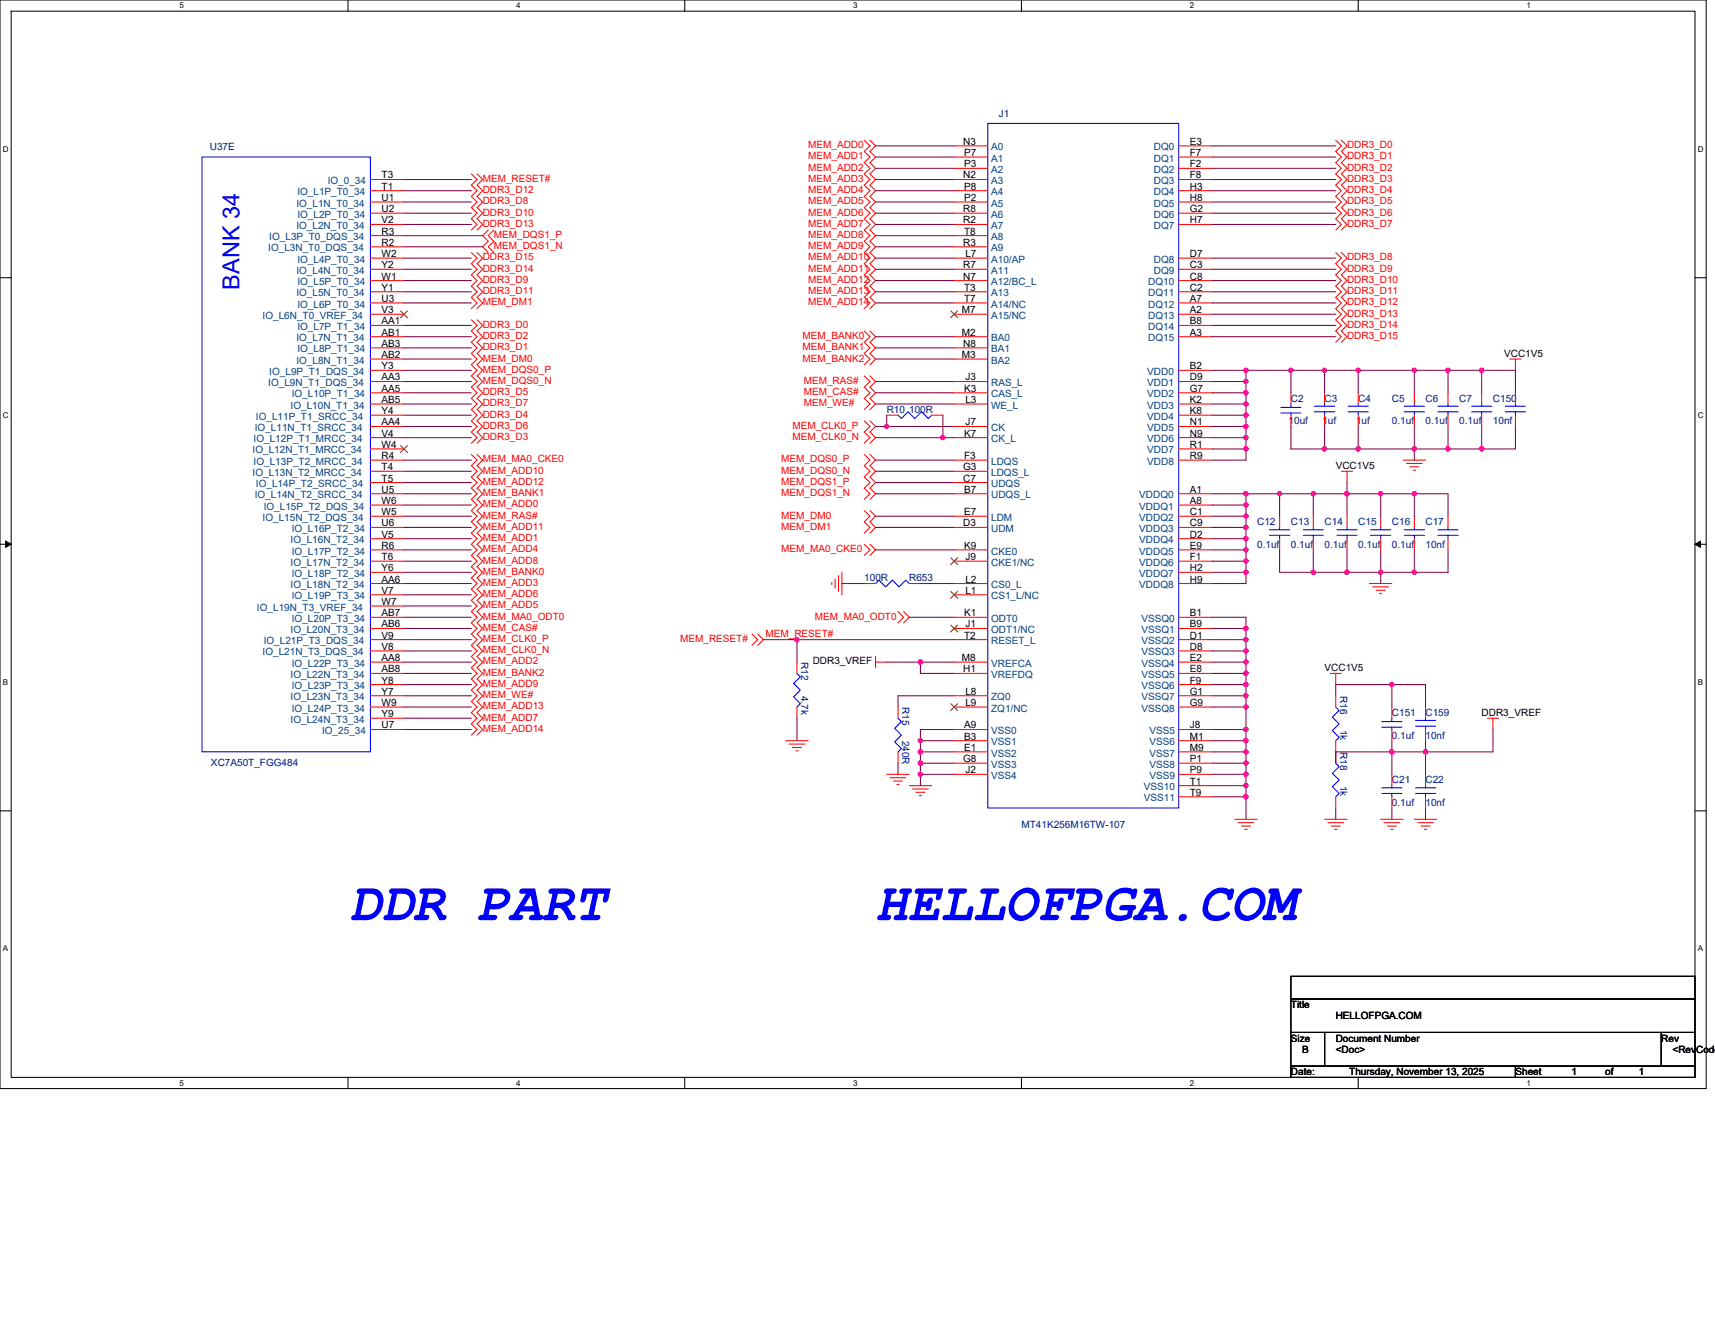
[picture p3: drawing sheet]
<svg xmlns="http://www.w3.org/2000/svg" width="279mm" height="216mm" viewBox="0 0 279 216" stroke-linecap="round" stroke-linejoin="round" font-family="sans-serif">
<path d="M0 0h278v177.4h-278zM1.8 1.8h274.3v173.8h-274.3z" fill="none" stroke="#000" stroke-width=".17"/>
<g fill="#fff">
<path d="M29.3 .2h.7v1.5h-.7z"/>
<path d="M29.3 175.7h.7v1.5h-.7z"/>
</g>
<path d="M56.7 0v1.8M56.7 175.6v1.8" fill="none" stroke="#000" stroke-width=".17"/>
<g fill="#fff">
<path d="M84.1 .2h.7v1.5h-.7z"/>
<path d="M84.1 175.7h.7v1.5h-.7z"/>
</g>
<path d="M111.5 0v1.8M111.5 175.6v1.8" fill="none" stroke="#000" stroke-width=".17"/>
<g fill="#fff">
<path d="M139 .2h.7v1.5h-.7z"/>
<path d="M139 175.7h.7v1.5h-.7z"/>
</g>
<path d="M166.4 0v1.8M166.4 175.6v1.8" fill="none" stroke="#000" stroke-width=".17"/>
<g fill="#fff">
<path d="M193.8 .2h.8v1.5h-.8z"/>
<path d="M193.8 175.7h.8v1.5h-.8z"/>
</g>
<path d="M221.3 0v1.8M221.3 175.6v1.8" fill="none" stroke="#000" stroke-width=".17"/>
<g fill="#fff">
<path d="M248.7 .2h.7v1.5h-.7z"/>
<path d="M248.7 175.7h.7v1.5h-.7z"/>
<path d="M.5 23.5h.9v1.5h-.9z"/>
<path d="M276.6 23.5h1v1.5h-1z"/>
<path d="M.5 67h.9v1.4h-.9z"/>
<path d="M276.6 67h1v1.4h-1z"/>
</g>
<path d="M0 45.3h1.8M276.1 45.3h1.9" fill="none" stroke="#000" stroke-width=".17"/>
<g fill="#fff">
<path d="M.5 110.4h.8v1.5h-.8z"/>
<path d="M276.6 110.4h.9v1.5h-.9z"/>
</g>
<path d="M0 88.7h1.8M276.1 88.7h1.9" fill="none" stroke="#000" stroke-width=".17"/>
<path d="M.9 88.2l.9 .5-.9 .5zM276.1 88.7l1-.5v1z" fill="#000" stroke="#000" stroke-width=".16"/>
<g fill="#fff">
<path d="M.5 153.8h.8v1.5h-.8z"/>
<path d="M276.6 153.8h.9v1.5h-.9z"/>
</g>
<path d="M0 132.1h1.8M276.1 132.1h1.9M210.3 159.1h65.8v3.7h-65.8zM210.3 162.8h65.8v5.4h-65.8zM210.3 168.2h5.5v5.5h-5.5zM210.3 173.7h36.6v1.9h-36.6zM215.8 168.2h54.9v5.5h-54.9zM246.9 173.7h29.2v1.9h-29.2zM270.7 168.2h5.4v5.5h-5.4z" fill="none" stroke="#000" stroke-width=".17"/>
<g fill="none" stroke="#f00" stroke-width=".17">
<path d="M60.3 29.3h5.5M60.3 31.1h5.5M60.3 32.9h5.5M60.3 34.7h5.5M60.3 36.6h5.5M60.3 38.4h5.5M76.8 28.3l.9 1-.9 .9 .9 .9-.9 .9 .9 .9-.9 .9 .9 .9-.9 .9 .9 1-.9 .9M77.7 28.3l.9 1-.9 .9 .9 .9-.9 .9 .9 .9-.9 .9 .9 .9-.9 .9 .9 1-.9 .9M79.5 37.5l-.9 .9 .9 .9-.9 .9 .9 .9M80.5 37.5l-1 .9 1 .9-1 .9 1 .9M140.8 22.9l.9 .9-.9 .9 .9 .9-.9 .9 .9 .9-.9 .9 .9 1-.9 .9 .9 .9-.9 .9 .9 .9-.9 .9 .9 .9-.9 .9 .9 1-.9 .9 .9 .9-.9 .9 .9 .9-.9 .9 .9 1-.9 .9 .9 .9-.9 .9 .9 .9-.9 .9 .9 .9-.9 1 .9 .9-.9 .9M141.7 22.9l.9 .9-.9 .9 .9 .9-.9 .9 .9 .9-.9 .9 .9 1-.9 .9 .9 .9-.9 .9 .9 .9-.9 .9 .9 .9-.9 .9 .9 1-.9 .9 .9 .9-.9 .9 .9 .9-.9 .9 .9 1-.9 .9 .9 .9-.9 .9 .9 .9-.9 .9 .9 .9-.9 1 .9 .9-.9 .9"/>
<path d="M155.4 23.8h5.5M155.4 25.6h5.5M155.4 27.4h5.5M155.4 29.3h5.5M155.4 31.1h5.5M155.4 32.9h5.5M155.4 34.7h5.5M155.4 36.6h5.5M155.4 38.4h5.5M192 23.8h5.5M192 25.6h5.5M192 27.4h5.5"/>
<path d="M192 29.3h5.5M192 31.1h5.5M192 32.9h5.5M192 34.7h5.5M192 36.6h5.5M217.6 22.9l.9 .9-.9 .9 .9 .9-.9 .9 .9 .9-.9 .9 .9 1-.9 .9 .9 .9-.9 .9 .9 .9-.9 .9 .9 .9-.9 .9 .9 1-.9 .9M218.5 22.9l1 .9-1 .9 1 .9-1 .9 1 .9-1 .9 1 1-1 .9 1 .9-1 .9 1 .9-1 .9 1 .9-1 .9 1 1-1 .9M60.3 40.2h5.5M60.3 42.1h5.5M60.3 43.9h5.5M60.3 45.7h5.5M60.3 47.5h5.5"/>
<path d="M60.3 49.4h5.5M60.3 51.2h5.5M60.3 53h5.5M60.3 54.9h5.5M60.3 56.7h5.5M60.3 58.5h5.5M76.8 41.1l.9 1-.9 .9 .9 .9-.9 .9 .9 .9-.9 .9 .9 .9-.9 1 .9 .9-.9 .9M76.8 52.1l.9 .9-.9 .9 .9 1-.9 .9 .9 .9-.9 .9 .9 .9-.9 .9 .9 .9-.9 1 .9 .9-.9 .9 .9 .9-.9 .9 .9 .9-.9 .9 .9 .9-.9 1 .9 .9-.9 .9 .9 .9-.9 .9M77.7 41.1l.9 1-.9 .9 .9 .9-.9 .9 .9 .9-.9 .9 .9 .9-.9 1 .9 .9-.9 .9M77.7 52.1l.9 .9-.9 .9 .9 1-.9 .9 .9 .9-.9 .9 .9 .9-.9 .9 .9 .9-.9 1 .9 .9-.9 .9 .9 .9-.9 .9 .9 .9-.9 .9 .9 .9-.9 1 .9 .9-.9 .9 .9 .9-.9 .9M140.8 53.9l.9 1-.9 .9 .9 .9-.9 .9 .9 .9-.9 .9M141.7 53.9l.9 1-.9 .9 .9 .9-.9 .9 .9 .9-.9 .9"/>
<path d="M155.4 40.2h5.5M155.4 42.1h5.5M155.4 43.9h5.5M155.4 45.7h5.5M155.4 47.5h5.5M155.4 49.4h5.5M155.4 51.2h5.5M155.4 54.9h5.5M155.4 56.7h5.5M155.4 58.5h5.5M192 42.1h5.5M192 43.9h5.5"/>
<path d="M192 45.7h5.5M192 47.5h5.5M192 49.4h5.5M192 51.2h5.5M192 53h5.5M192 54.9h5.5M217.6 41.1l.9 1-.9 .9 .9 .9-.9 .9 .9 .9-.9 .9 .9 .9-.9 1 .9 .9-.9 .9 .9 .9-.9 .9 .9 .9-.9 .9 .9 1-.9 .9M218.5 41.1l1 1-1 .9 1 .9-1 .9 1 .9-1 .9 1 .9-1 1 1 .9-1 .9 1 .9-1 .9 1 .9-1 .9 1 1-1 .9M246 58.5h1.8M246.9 58.5v1.8M60.3 60.3h5.5M60.3 62.2h5.5"/>
<path d="M60.3 64h5.5M60.3 65.8h5.5M60.3 67.6h5.5M60.3 69.5h5.5M60.3 71.3h5.5M60.3 73.2h5.5M60.3 75h5.5M60.3 76.8h5.5M60.3 78.6h5.5M76.8 74.1l.9 .9-.9 .9 .9 .9-.9 .9 .9 .9-.9 .9 .9 1-.9 .9 .9 .9-.9 .9 .9 .9-.9 .9 .9 .9-.9 1 .9 .9-.9 .9 .9 .9-.9 .9 .9 .9-.9 1 .9 .9-.9 .9 .9 .9-.9 .9 .9 .9-.9 .9 .9 .9-.9 1 .9 .9-.9 .9 .9 .9-.9 .9 .9 .9-.9 1 .9 .9-.9 .9 .9 .9-.9 .9 .9 .9-.9 .9 .9 .9-.9 1 .9 .9-.9 .9 .9 .9-.9 .9 .9 .9-.9 .9 .9 1-.9 .9M77.7 74.1l.9 .9-.9 .9 .9 .9-.9 .9 .9 .9-.9 .9 .9 1-.9 .9 .9 .9-.9 .9 .9 .9-.9 .9 .9 .9-.9 1 .9 .9-.9 .9 .9 .9-.9 .9 .9 .9-.9 1 .9 .9-.9 .9 .9 .9-.9 .9 .9 .9-.9 .9 .9 .9-.9 1 .9 .9-.9 .9 .9 .9-.9 .9 .9 .9-.9 1 .9 .9-.9 .9 .9 .9-.9 .9 .9 .9-.9 .9 .9 .9-.9 1 .9 .9-.9 .9 .9 .9-.9 .9 .9 .9-.9 .9 .9 1-.9 .9M140.8 61.3l.9 .9-.9 .9 .9 .9-.9 .9 .9 .9-.9 .9"/>
<path d="M140.8 68.6l.9 .9-.9 .9 .9 .9-.9 .9M140.8 74.1l.9 .9-.9 .9 .9 .9-.9 .9 .9 .9-.9 .9 .9 1-.9 .9M141.7 61.3l.9 .9-.9 .9 .9 .9-.9 .9 .9 .9-.9 .9M141.7 68.6l.9 .9-.9 .9 .9 .9-.9 .9M141.7 74.1l.9 .9-.9 .9 .9 .9-.9 .9 .9 .9-.9 .9 .9 1-.9 .9M144.5 67.6h1.8M151.8 67.6h1.8M155.4 62.2h5.5M155.4 64h5.5M155.4 65.8h5.5M155.4 69.5h5.5M155.4 71.3h5.5"/>
<path d="M155.4 75h5.5M155.4 76.8h5.5M155.4 78.6h5.5M192 60.3h5.5M192 62.2h5.5M192 64h5.5M192 65.8h5.5M192 67.6h5.5M192 69.5h5.5M192 71.3h5.5M192 73.2h5.5M192 75h5.5"/>
<path d="M210.3 67.6v1.9M210.3 64v1.8M215.8 64v1.8M215.8 67.6v1.9M218.5 76.8h1.9M219.5 76.8v1.8M221.3 64v1.8M221.3 67.6v1.9M228.6 75h3.6M229.2 75.5h2.5M229.7 76.1h1.5M230.2 76.6h.4"/>
<path d="M230.4 64v1.8M230.4 67.6v1.9M235.9 64v1.8M235.9 67.6v1.9M241.4 64v1.8M241.4 67.6v1.9M246.9 64v1.8M246.9 67.6v1.9M60.3 80.5h5.5M60.3 82.3h5.5M60.3 84.1h5.5M60.3 85.9h5.5"/>
<path d="M60.3 87.8h5.5M60.3 89.6h5.5M60.3 91.4h5.5M60.3 93.3h5.5M60.3 95.1h5.5M60.3 96.9h5.5M60.3 98.7h5.5M135.5 94.9v.4M136.1 94.4v1.4M136.6 93.8v2.6M137.2 93.3v3.6M140.8 95.1h1.8"/>
<path d="M140.8 83.2l.9 .9-.9 .9 .9 .9-.9 1M140.8 88.7l.9 .9-.9 .9M141.7 83.2l.9 .9-.9 .9 .9 .9-.9 1M141.7 88.7l.9 .9-.9 .9M146.3 99.7l.9 .9-.9 .9M147.2 99.7l.9 .9-.9 .9M148.1 95.1h1.8M155.4 80.5h5.5M155.4 84.1h5.5M155.4 85.9h5.5M155.4 89.6h5.5M155.4 91.4h5.5"/>
<path d="M155.4 95.1h5.5M155.4 96.9h5.5M192 80.5h5.5M192 82.3h5.5M192 84.1h5.5M192 85.9h5.5M192 87.8h5.5M192 89.6h5.5M192 91.4h5.5M192 93.3h5.5M192 95.1h5.5M208.5 84.1v1.8"/>
<path d="M208.5 87.8v1.8M214 84.1v1.8M214 87.8v1.8M219.5 84.1v1.8M219.5 87.8v1.8M223.1 95.1h3.7M223.6 95.6h2.6M224.2 96.2h1.5M224.7 96.7h.4M224.9 84.1v1.8M224.9 87.8v1.8M230.4 84.1v1.8"/>
<path d="M230.4 87.8v1.8M235.9 84.1v1.8M235.9 87.8v1.8M60.3 100.6h5.5M60.3 102.4h5.5M60.3 104.2h5.5M60.3 106.1h5.5M60.3 107.9h5.5M60.3 109.7h5.5M60.3 111.5h5.5M60.3 113.4h5.5M60.3 115.2h5.5"/>
<path d="M60.3 117h5.5M60.3 118.9h5.5M122.5 103.3l.9 .9-.9 1M123.4 103.3l1 .9-1 1M129.8 107.9v1.8M129.8 115.2v1.8M142.6 107.9h1.9M142.6 107v1.8M146.3 115.2v1.8M155.4 100.6h5.5M155.4 102.4h5.5M155.4 104.2h5.5"/>
<path d="M155.4 107.9h5.5M155.4 109.7h5.5M155.4 113.4h5.5M155.4 115.2h5.5M155.4 118.9h5.5M192 100.6h5.5M192 102.4h5.5M192 104.2h5.5M192 106.1h5.5M192 107.9h5.5M192 109.7h5.5M192 111.5h5.5"/>
<path d="M192 113.4h5.5M192 115.2h5.5M192 118.9h5.5M216.7 109.7h1.8M217.6 109.7v1.8M217.6 113.4v1.8M226.8 118.9v1.8M226.8 115.2v1.8M232.2 115.2v1.8M232.2 118.9v1.8M242.3 117h1.8M243.2 117v1.9"/>
<path d="M128 120.7h3.7M128.6 121.2h2.5M129.1 121.8h1.5M129.6 122.3h.4M144.5 126.2h3.6M145 126.7h2.6M145.6 127.3h1.4M146.1 127.8h.4M146.3 122.5v1.9M148.1 128h3.7M148.7 128.6h2.5M149.2 129.1h1.5"/>
<path d="M149.8 129.6h.3M155.4 120.7h5.5M155.4 122.5h5.5M155.4 124.4h5.5M155.4 126.2h5.5M192 120.7h5.5M192 122.5h5.5M192 124.4h5.5M192 126.2h5.5M192 128h5.5M192 129.8h5.5M201.2 133.5h3.6"/>
<path d="M201.7 134h2.6M202.2 134.6h1.5M202.8 135.1h.4M215.8 133.5h3.7M216.3 134h2.6M216.9 134.6h1.5M217.4 135.1h.4M217.6 120.7v3.7M217.6 129.8v1.9M224.9 133.5h3.7M225.5 134h2.5M226 134.6h1.5"/>
<path d="M226.6 135.1h.3M226.8 126.2v1.8M226.8 129.8v1.9M230.4 133.5h3.7M231 134h2.5M231.5 134.6h1.5M232.1 135.1h.3M232.2 126.2v1.8M232.2 129.8v1.9"/>
</g>
<g fill="none" stroke="#00f" stroke-width=".17">
<path d="M32.9 25.6h27.4v96.9h-27.4zM160.9 20.1h31.1v111.6h-31.1zM146.3 67.6l.6 .6 1-1.1 1.1 1.1 1.1-1.1 1.1 1.1 .6-.6M208.7 66.4h3.2M208.7 67.3h3.2M210.3 67.3v.3M210.3 65.8v.6M214.1 67.1h3.3M214.1 66.2h3.3M215.8 65.8v.4M215.8 67.1v.5M219.6 67.1h3.3"/>
<path d="M219.6 66.2h3.3M221.3 65.8v.4M221.3 67.1v.5M228.8 67.1h3.3M228.8 66.2h3.3M230.4 65.8v.4M230.4 67.1v.5M234.3 67.1h3.3M234.3 66.2h3.3M235.9 65.8v.4M235.9 67.1v.5M239.8 67.1h3.2"/>
<path d="M239.8 66.2h3.2M241.4 65.8v.4M241.4 67.1v.5M245.2 67.1h3.3M245.2 66.2h3.3M246.9 65.8v.4M246.9 67.1v.5M142.6 95.1l.6-.6 1.1 1.1 1.1-1.1 1.1 1.1 1.1-1.1 .5 .6M206.8 87.2h3.3M206.8 86.3h3.3M208.5 85.9v.4M208.5 87.2v.6"/>
<path d="M212.3 87.2h3.3M212.3 86.3h3.3M214 85.9v.4M214 87.2v.6M217.8 87.2h3.3M217.8 86.3h3.3M219.5 85.9v.4M219.5 87.2v.6M223.3 87.2h3.3M223.3 86.3h3.3M224.9 85.9v.4M224.9 87.2v.6"/>
<path d="M228.8 87.2h3.3M228.8 86.3h3.3M230.4 85.9v.4M230.4 87.2v.6M234.3 87.2h3.3M234.3 86.3h3.3M235.9 85.9v.4M235.9 87.2v.6M129.8 109.7l.6 .6-1.1 1.1 1.1 1.1-1.1 1.1 1.1 1.1-.6 .5M146.3 117l.6 .6-1.1 1.1 1.1 1.1-1.1 1.1 1.1 1.1-.6 .5M217.6 115.2l.6 .6-1.1 1.1 1.1 1-1.1 1.1 1.1 1.1-.6 .6M225.1 117.6h3.3"/>
<path d="M225.1 118.5h3.3M226.8 118.5v.4M226.8 117v.6M230.6 118.3h3.3M230.6 117.4h3.3M232.2 117v.4M232.2 118.3v.6M217.6 124.4l.6 .5-1.1 1.1 1.1 1.1-1.1 1.1 1.1 1.1-.6 .5M225.1 129.3h3.3M225.1 128.4h3.3M226.8 128v.4M226.8 129.3v.5"/>
<path d="M230.6 129.3h3.3M230.6 128.4h3.3M232.2 128v.4M232.2 129.3v.5"/>
</g>
<g fill="none" stroke="#804000" stroke-width=".16">
<path d="M65.3 50.7l1.1 1.1M66.4 50.7l-1.1 1.1M154.9 50.7l1.1 1.1M156 50.7l-1.1 1.1M65.3 72.6l1.1 1.1M66.4 72.6l-1.1 1.1M154.9 90.9l1.1 1.1M154.9 96.4l1.1 1.1M156 90.9l-1.1 1.1M156 96.4l-1.1 1.1M154.9 101.9l1.1 1.1M154.9 114.7l1.1 1.1"/>
<path d="M156 101.9l-1.1 1.1M156 114.7l-1.1 1.1"/>
</g>
<g fill="none" stroke="#800040" stroke-width=".17">
<path d="M65.8 29.3h11M65.8 31.1h11M65.8 32.9h11M65.8 34.7h11M65.8 36.6h11M65.8 38.4h12.8M142.6 25.6h12.8M142.6 27.4h12.8M142.6 29.3h12.8M142.6 31.1h12.8M142.6 32.9h12.8M142.6 34.7h12.8"/>
<path d="M142.6 36.6h12.8M142.6 38.4h12.8M142.6 23.8h12.8M197.5 23.8h20.1M197.5 25.6h20.1M197.5 27.4h20.1M197.5 29.3h20.1M197.5 31.1h20.1M197.5 32.9h20.1M197.5 34.7h20.1M197.5 36.6h20.1M65.8 42.1h11"/>
<path d="M65.8 43.9h11M65.8 45.7h11M65.8 47.5h11M65.8 49.4h11M65.8 53h11M65.8 54.9h11M65.8 56.7h11M65.8 58.5h11M65.8 40.2h12.8M142.6 40.2h12.8M142.6 42.1h12.8M142.6 43.9h12.8"/>
<path d="M142.6 45.7h12.8M142.6 47.5h12.8M142.6 49.4h12.8M142.6 54.9h12.8M142.6 56.7h12.8M142.6 58.5h12.8M197.5 42.1h20.1M197.5 43.9h20.1M197.5 45.7h20.1M197.5 47.5h20.1M197.5 49.4h20.1M197.5 51.2h20.1"/>
<path d="M197.5 53h20.1M197.5 54.9h20.1M65.8 60.3h11M65.8 62.2h11M65.8 64h11M65.8 65.8h11M65.8 67.6h11M65.8 69.5h11M65.8 71.3h11M65.8 75h11M65.8 76.8h11M65.8 78.6h11"/>
<path d="M142.6 71.3h11M142.6 62.2h12.8M142.6 69.5h1.9M142.6 64h12.8M142.6 65.8h12.8M142.6 75h12.8M142.6 76.8h12.8M142.6 78.6h12.8M144.5 67.6v1.9M144.5 69.5h10.9M153.6 71.3h1.8M153.6 67.6v3.7"/>
<path d="M197.5 71.3h5.5M197.5 60.3h5.5M197.5 62.2h5.5M197.5 64h5.5M197.5 65.8h5.5M197.5 67.6h5.5M197.5 69.5h5.5M197.5 73.2h5.5M203 60.3v1.9M203 60.3h7.3M203 62.2v1.8M203 64v1.8"/>
<path d="M203 65.8v1.8M203 67.6v1.9M203 69.5v1.8M203 71.3v1.9M203 73.2v1.8h-5.5M210.3 60.3h5.5M210.3 60.3v3.7M210.3 69.5v3.7h5.5M215.8 60.3h5.5M215.8 73.2h5.5M215.8 60.3v3.7M215.8 69.5v3.7"/>
<path d="M219.5 78.6v1.9M221.3 60.3h9.1M221.3 73.2h9.1M221.3 60.3v3.7M221.3 69.5v3.7M230.4 60.3h5.5M230.4 73.2h5.5M230.4 60.3v3.7M230.4 69.5v3.7M230.4 73.2v1.8M235.9 69.5v3.7M235.9 60.3h5.5"/>
<path d="M235.9 73.2h5.5M235.9 60.3v3.7M241.4 69.5v3.7M241.4 60.3v3.7M241.4 60.3h5.5v3.7M246.9 69.5v3.7h-5.5M65.8 80.5h11M65.8 82.3h11M65.8 84.1h11M65.8 85.9h11M65.8 87.8h11M65.8 89.6h11"/>
<path d="M65.8 91.4h11M65.8 93.3h11M65.8 95.1h11M65.8 96.9h11M65.8 98.7h11M137.2 95.1h3.6M142.6 80.5h12.8M142.6 84.1h12.8M142.6 85.9h12.8M142.6 89.6h12.8M149.9 95.1h5.5M197.5 82.3h5.5"/>
<path d="M197.5 80.5h5.5M197.5 84.1h5.5M197.5 85.9h5.5M197.5 87.8h5.5M197.5 89.6h5.5M197.5 91.4h5.5M197.5 93.3h5.5M203 82.3v1.8M203 80.5h5.5M203 80.5v1.8M203 84.1v1.8M203 85.9v1.9"/>
<path d="M203 87.8v1.8M203 89.6v1.8M203 91.4v1.9M203 93.3v1.8h-5.5M208.5 80.5h5.5M208.5 80.5v3.6M208.5 89.6v3.7h5.5M214 89.6v3.7M214 80.5h5.5M214 93.3h5.5M214 80.5v3.6M219.5 80.5h5.4"/>
<path d="M219.5 93.3h5.4M219.5 80.5v3.6M219.5 89.6v3.7M224.9 80.5h5.5M224.9 93.3h5.5M224.9 80.5v3.6M224.9 89.6v3.7M224.9 93.3v1.8M230.4 80.5h5.5v3.6M230.4 80.5v3.6M230.4 89.6v3.7M235.9 89.6v3.7h-5.5"/>
<path d="M65.8 100.6h11M65.8 102.4h11M65.8 104.2h11M65.8 106.1h11M65.8 107.9h11M65.8 109.7h11M65.8 111.5h11M65.8 113.4h11M65.8 115.2h11M65.8 117h11M65.8 118.9h11M124.4 104.2h5.4"/>
<path d="M129.8 104.2v3.7M129.8 104.2h25.6M129.8 117v3.7M144.5 107.9h5.4M148.1 100.6h7.3M149.9 107.9v1.8h5.5M149.9 107.9h5.5M155.4 113.4h-9.1v1.8M155.4 118.9h-5.5v1.8M197.5 100.6h5.5v1.8M197.5 102.4h5.5M197.5 104.2h5.5"/>
<path d="M197.5 106.1h5.5M197.5 107.9h5.5M197.5 109.7h5.5M197.5 111.5h5.5M197.5 113.4h5.5M197.5 115.2h5.5M197.5 118.9h5.5M203 102.4v1.8M203 104.2v1.9M203 106.1v1.8M203 107.9v1.8M203 109.7v1.8"/>
<path d="M203 111.5v1.9M203 113.4v1.8M203 115.2v3.7M203 118.9v1.8M226.8 111.5h5.4v3.7M226.8 111.5h-9.2v1.9M226.8 111.5v3.7M243.2 118.9v3.6h-11M146.3 124.4v1.8M149.9 120.7v1.8M149.9 122.5v1.9M149.9 124.4v1.8"/>
<path d="M149.9 126.2v1.8M149.9 120.7h5.5M149.9 122.5h5.5M149.9 124.4h5.5M149.9 126.2h5.5M197.5 120.7h5.5M197.5 122.5h5.5M197.5 124.4h5.5M197.5 126.2h5.5M197.5 128h5.5M197.5 129.8h5.5M203 120.7v1.8"/>
<path d="M203 122.5v1.9M203 124.4v1.8M203 126.2v1.8M203 128v1.8M203 129.8v3.7M217.6 131.7v1.8M226.8 122.5h5.4M226.8 120.7v1.8M226.8 122.5h-9.2v1.9M226.8 122.5v3.7M226.8 131.7v1.8M232.2 120.7v1.8"/>
<path d="M232.2 122.5v3.7M232.2 131.7v1.8"/>
</g>
<g fill="#f0f" stroke="#f0f" stroke-width=".17">
<circle cx="210.3" cy="60.3" r=".36"/>
<circle cx="203" cy="60.3" r=".35"/>
<circle cx="215.8" cy="60.3" r=".35"/>
<circle cx="221.3" cy="60.3" r=".35"/>
<circle cx="230.4" cy="60.3" r=".35"/>
<circle cx="235.9" cy="60.3" r=".35"/>
<circle cx="241.4" cy="60.3" r=".36"/>
<circle cx="203" cy="62.2" r=".35"/>
<circle cx="203" cy="64" r=".36"/>
<circle cx="203" cy="65.8" r=".35"/>
<circle cx="144.4" cy="69.5" r=".35"/>
<circle cx="153.6" cy="71.3" r=".35"/>
<circle cx="203" cy="69.5" r=".35"/>
<circle cx="203" cy="67.6" r=".36"/>
<circle cx="203" cy="71.3" r=".35"/>
<circle cx="203" cy="73.1" r=".36"/>
<circle cx="221.3" cy="73.1" r=".36"/>
<circle cx="215.8" cy="73.1" r=".36"/>
<circle cx="235.9" cy="73.1" r=".36"/>
<circle cx="230.4" cy="73.1" r=".36"/>
<circle cx="241.4" cy="73.1" r=".36"/>
<circle cx="203" cy="80.4" r=".35"/>
<circle cx="214" cy="80.4" r=".36"/>
<circle cx="208.5" cy="80.4" r=".35"/>
<circle cx="219.4" cy="80.4" r=".36"/>
<circle cx="230.4" cy="80.4" r=".35"/>
<circle cx="224.9" cy="80.4" r=".35"/>
<circle cx="203" cy="84.1" r=".35"/>
<circle cx="203" cy="82.3" r=".36"/>
<circle cx="203" cy="85.9" r=".36"/>
<circle cx="203" cy="87.8" r=".35"/>
<circle cx="203" cy="91.4" r=".36"/>
<circle cx="203" cy="89.6" r=".35"/>
<circle cx="214" cy="93.2" r=".36"/>
<circle cx="219.4" cy="93.2" r=".36"/>
<circle cx="224.9" cy="93.2" r=".35"/>
<circle cx="230.4" cy="93.2" r=".35"/>
<circle cx="203" cy="93.2" r=".35"/>
<circle cx="203" cy="102.4" r=".35"/>
<circle cx="203" cy="104.2" r=".36"/>
<circle cx="129.8" cy="104.2" r=".36"/>
<circle cx="203" cy="106.1" r=".35"/>
<circle cx="149.9" cy="107.9" r=".36"/>
<circle cx="203" cy="107.9" r=".35"/>
<circle cx="203" cy="109.7" r=".36"/>
<circle cx="203" cy="113.4" r=".36"/>
<circle cx="203" cy="111.5" r=".35"/>
<circle cx="226.7" cy="111.5" r=".35"/>
<circle cx="203" cy="115.2" r=".35"/>
<circle cx="203" cy="120.7" r=".35"/>
<circle cx="203" cy="118.8" r=".36"/>
<circle cx="149.9" cy="122.5" r=".36"/>
<circle cx="149.9" cy="120.7" r=".36"/>
<circle cx="149.9" cy="124.3" r=".36"/>
<circle cx="203" cy="122.5" r=".36"/>
<circle cx="226.7" cy="122.5" r=".36"/>
<circle cx="232.2" cy="122.5" r=".36"/>
<circle cx="203" cy="124.3" r=".35"/>
<circle cx="149.9" cy="126.2" r=".36"/>
<circle cx="203" cy="126.2" r=".35"/>
<circle cx="203" cy="128" r=".36"/>
<circle cx="203" cy="129.8" r=".35"/>
</g>
<g font-size="8.8" fill="#00f">
<text x="56.7" y="149.9">DDR PART</text>
<text x="142.6" y="149.9">HELLOFPGA.COM</text>
</g>
<text font-size="3.8" fill="#00f" x="39" y="47.2" transform="rotate(-90 39 47.2)">BANK 34</text>
<g font-size="1.6">
<text x="156.9" y="23.6">N3</text>
<text x="193.8" y="23.6">E3</text>
<text x="62.2" y="29.1">T3</text>
<text x="156.9" y="29.1">N2</text>
<text x="157.1" y="25.4">P7</text>
<text x="157.1" y="27.3">P3</text>
<text x="193.8" y="25.4">F7</text>
<text x="193.8" y="27.3">F2</text>
<text x="193.8" y="29.1">F8</text>
<text x="62.2" y="30.9">T1</text>
<text x="62.2" y="34.6">U2</text>
<text x="62.2" y="32.7">U1</text>
<text x="156.9" y="34.6">R8</text>
<text x="157.1" y="30.9">P8</text>
<text x="157.1" y="32.7">P2</text>
<text x="193.8" y="30.9">H3</text>
<text x="193.8" y="32.7">H8</text>
<text x="193.8" y="34.6">G2</text>
<text x="62.2" y="41.9">W2</text>
<text x="62.2" y="36.4">V2</text>
<text x="62.2" y="38.2">R3</text>
<text x="62.2" y="40.1">R2</text>
<text x="156.9" y="36.4">R2</text>
<text x="156.9" y="40.1">R3</text>
<text x="157.1" y="38.2">T8</text>
<text x="157.3" y="41.9">L7</text>
<text x="193.8" y="36.4">H7</text>
<text x="193.8" y="41.9">D7</text>
<text x="62.2" y="45.6">W1</text>
<text x="62.2" y="43.7">Y2</text>
<text x="62.2" y="47.4">Y1</text>
<text x="156.9" y="43.7">R7</text>
<text x="156.9" y="45.6">N7</text>
<text x="157.1" y="47.4">T3</text>
<text x="193.8" y="45.6">C8</text>
<text x="193.8" y="47.4">C2</text>
<text x="193.8" y="43.7">C3</text>
<text x="62.2" y="51">V3</text>
<text x="62.2" y="49.2">U3</text>
<text x="62.2" y="52.9">AA1</text>
<text x="156.7" y="51">M7</text>
<text x="157.1" y="49.2">T7</text>
<text x="193.8" y="49.2">A7</text>
<text x="193.8" y="51">A2</text>
<text x="193.8" y="52.9">B8</text>
<text x="62.2" y="56.5">AB3</text>
<text x="62.2" y="54.7">AB1</text>
<text x="62.2" y="58.4">AB2</text>
<text x="156.7" y="54.7">M2</text>
<text x="156.7" y="58.4">M3</text>
<text x="156.9" y="56.5">N8</text>
<text x="193.8" y="54.7">A3</text>
<text x="245" y="58.2">VCC1V5</text>
<text x="62.2" y="63.8">AA5</text>
<text x="62.2" y="65.7">AB5</text>
<text x="62.2" y="60.2">Y3</text>
<text x="62.2" y="62">AA3</text>
<text x="157.1" y="63.8">K3</text>
<text x="157.3" y="62">J3</text>
<text x="157.3" y="65.7">L3</text>
<text x="193.8" y="60.2">B2</text>
<text x="193.8" y="62">D9</text>
<text x="193.8" y="63.8">G7</text>
<text x="193.8" y="65.7">K2</text>
<text x="62.2" y="67.5">Y4</text>
<text x="62.2" y="69.3">AA4</text>
<text x="62.2" y="71.1">V4</text>
<text x="157.1" y="71.1">K7</text>
<text x="157.3" y="69.3">J7</text>
<text x="193.8" y="67.5">K8</text>
<text x="193.8" y="69.3">N1</text>
<text x="193.8" y="71.1">N9</text>
<text x="62.2" y="73">W4</text>
<text x="62.2" y="74.8">R4</text>
<text x="62.2" y="76.6">T4</text>
<text x="156.9" y="76.6">G3</text>
<text x="157.1" y="74.8">F3</text>
<text x="193.8" y="73">R1</text>
<text x="193.8" y="74.8">R9</text>
<text x="217.6" y="76.5">VCC1V5</text>
<text x="62.2" y="78.5">T5</text>
<text x="62.2" y="80.3">U5</text>
<text x="62.2" y="82.1">W6</text>
<text x="62.2" y="83.9">W5</text>
<text x="156.9" y="78.5">C7</text>
<text x="157.1" y="80.3">B7</text>
<text x="157.1" y="83.9">E7</text>
<text x="193.8" y="80.3">A1</text>
<text x="193.8" y="82.1">A8</text>
<text x="193.8" y="83.9">C1</text>
<text x="62.2" y="85.8">U6</text>
<text x="62.2" y="89.4">R6</text>
<text x="62.2" y="87.6">V5</text>
<text x="156.9" y="85.8">D3</text>
<text x="157.1" y="89.4">K9</text>
<text x="193.8" y="85.8">C9</text>
<text x="193.8" y="87.6">D2</text>
<text x="193.8" y="89.4">E9</text>
<text x="62.2" y="93.1">Y6</text>
<text x="62.2" y="91.3">T6</text>
<text x="62.2" y="94.9">AA6</text>
<text x="157.3" y="91.3">J9</text>
<text x="157.3" y="94.9">L2</text>
<text x="193.8" y="91.3">F1</text>
<text x="193.8" y="93.1">H2</text>
<text x="193.8" y="94.9">H9</text>
<text x="62.2" y="98.6">W7</text>
<text x="62.2" y="96.8">V7</text>
<text x="62.2" y="100.4">AB7</text>
<text x="157.1" y="100.4">K1</text>
<text x="157.3" y="96.8">L1</text>
<text x="193.8" y="100.4">B1</text>
<text x="62.2" y="107.7">AA8</text>
<text x="62.2" y="104.1">V9</text>
<text x="62.2" y="102.2">AB6</text>
<text x="62.2" y="105.9">V8</text>
<text x="156.7" y="107.7">M8</text>
<text x="157.1" y="104.1">T2</text>
<text x="157.3" y="102.2">J1</text>
<text x="193.8" y="102.2">B9</text>
<text x="193.8" y="104.1">D1</text>
<text x="193.8" y="105.9">D8</text>
<text x="193.8" y="107.7">E2</text>
<text x="62.2" y="111.4">Y8</text>
<text x="62.2" y="109.6">AB8</text>
<text x="62.2" y="113.2">Y7</text>
<text x="132.4" y="108.3">DDR3_VREF</text>
<text x="156.9" y="109.6">H1</text>
<text x="157.3" y="113.2">L8</text>
<text x="193.8" y="109.6">E8</text>
<text x="193.8" y="111.4">F9</text>
<text x="193.8" y="113.2">G1</text>
<text x="215.8" y="109.4">VCC1V5</text>
<text x="62.2" y="118.7">U7</text>
<text x="62.2" y="115">W9</text>
<text x="62.2" y="116.9">Y9</text>
<text x="157.1" y="118.7">A9</text>
<text x="157.3" y="115">L9</text>
<text x="193.8" y="118.7">J8</text>
<text x="193.8" y="115">G9</text>
<text x="241.4" y="116.7">DDR3_VREF</text>
<text x="156.9" y="124.2">G8</text>
<text x="157.1" y="120.5">B3</text>
<text x="157.1" y="122.4">E1</text>
<text x="193.8" y="120.5">M1</text>
<text x="193.8" y="122.4">M9</text>
<text x="193.8" y="124.2">P1</text>
<text x="157.3" y="126">J2</text>
<text x="193.8" y="127.8">T1</text>
<text x="193.8" y="129.7">T9</text>
<text x="193.8" y="126">P9</text>
<text x="210.3" y="164.2">Title</text>
<text x="217.6" y="166.1">HELLOFPGA.COM</text>
<text x="210.3" y="169.7">Size</text>
<text x="212.1" y="171.6">B</text>
<text x="217.6" y="169.7">Document Number</text>
<text x="217.6" y="171.6">&lt;Doc&gt;</text>
<text x="270.7" y="169.7">Rev</text>
<text x="272.5" y="171.6">&lt;RevCode</text>
<text x="210.3" y="175.2">Date:</text>
<text x="219.8" y="175.2">Thursday, November 13, 2025</text>
<text x="246.9" y="175.2">Sheet</text>
<text x="256" y="175.2">1</text>
<text x="261.5" y="175.2">of</text>
<text x="267" y="175.2">1</text>
</g>
<g font-size="1.6" fill="#000080">
<text x="162.8" y="19">J1</text>
<text x="34.2" y="24.5">U37E</text>
<text x="210.3" y="65.5">C2</text>
<text x="215.8" y="65.5">C3</text>
<text x="221.3" y="65.5">C4</text>
<text x="226.8" y="65.5">C5</text>
<text x="232.2" y="65.5">C6</text>
<text x="237.7" y="65.5">C7</text>
<text x="243.2" y="65.5">C150</text>
<text x="144.5" y="67.3">R10 100R</text>
<text x="209.9" y="69.1">10uf</text>
<text x="215.4" y="69.1">1uf</text>
<text x="220.9" y="69.1">1uf</text>
<text x="226.8" y="69.1">0.1uf</text>
<text x="232.2" y="69.1">0.1uf</text>
<text x="237.7" y="69.1">0.1uf</text>
<text x="243.2" y="69.1">10nf</text>
<text x="204.8" y="85.6">C12</text>
<text x="204.8" y="89.3">0.1uf</text>
<text x="210.3" y="85.6">C13</text>
<text x="210.3" y="89.3">0.1uf</text>
<text x="215.8" y="85.6">C14</text>
<text x="215.8" y="89.3">0.1uf</text>
<text x="221.3" y="85.6">C15</text>
<text x="221.3" y="89.3">0.1uf</text>
<text x="226.8" y="85.6">C16</text>
<text x="226.8" y="89.3">0.1uf</text>
<text x="232.2" y="85.6">C17</text>
<text x="232.2" y="89.3">10nf</text>
<text x="140.8" y="94.7">100R</text>
<text x="148.1" y="94.7">R653</text>
<text x="130.5" y="107.9" transform="rotate(90 130.5 107.9)">R12</text>
<text x="130.5" y="113.4" transform="rotate(90 130.5 113.4)">4.7k</text>
<text x="218.3" y="113.4" transform="rotate(90 218.3 113.4)">R16</text>
<text x="147" y="115.2" transform="rotate(90 147 115.2)">R15</text>
<text x="218.3" y="118.9" transform="rotate(90 218.3 118.9)">1k</text>
<text x="226.8" y="116.7">C151</text>
<text x="232.2" y="116.7">C159</text>
<text x="34.4" y="124.7">XC7A50T_FGG484</text>
<text x="147" y="120.7" transform="rotate(90 147 120.7)">240R</text>
<text x="218.3" y="122.5" transform="rotate(90 218.3 122.5)">R18</text>
<text x="226.8" y="120.4">0.1uf</text>
<text x="232.2" y="120.4">10nf</text>
<text x="218.3" y="128" transform="rotate(90 218.3 128)">1k</text>
<text x="226.8" y="127.7">C21</text>
<text x="226.8" y="131.3">0.1uf</text>
<text x="232.2" y="127.7">C22</text>
<text x="232.2" y="131.3">10nf</text>
<text x="166.4" y="135">MT41K256M16TW-107</text>
</g>
<g font-size="1.6" fill="#004080">
<text x="53.4" y="30">IO_0_34</text>
<text x="161.5" y="24.5">A0</text>
<text x="161.5" y="26.4">A1</text>
<text x="161.5" y="28.2">A2</text>
<text x="161.5" y="30">A3</text>
<text x="188" y="24.5">DQ0</text>
<text x="188" y="26.4">DQ1</text>
<text x="188" y="28.2">DQ2</text>
<text x="188" y="30">DQ3</text>
<text x="48.3" y="33.7">IO_L1N_T0_34</text>
<text x="48.5" y="31.8">IO_L1P_T0_34</text>
<text x="48.5" y="35.5">IO_L2P_T0_34</text>
<text x="161.5" y="31.8">A4</text>
<text x="161.5" y="33.7">A5</text>
<text x="161.5" y="35.5">A6</text>
<text x="188" y="31.8">DQ4</text>
<text x="188" y="33.7">DQ5</text>
<text x="188" y="35.5">DQ6</text>
<text x="43.7" y="41">IO_L3N_T0_DQS_34</text>
<text x="43.9" y="39.1">IO_L3P_T0_DQS_34</text>
<text x="48.3" y="37.3">IO_L2N_T0_34</text>
<text x="161.5" y="37.3">A7</text>
<text x="161.5" y="39.1">A8</text>
<text x="161.5" y="41">A9</text>
<text x="188" y="37.3">DQ7</text>
<text x="48.3" y="44.6">IO_L4N_T0_34</text>
<text x="48.5" y="42.8">IO_L4P_T0_34</text>
<text x="48.5" y="46.5">IO_L5P_T0_34</text>
<text x="161.5" y="42.8">A10/AP</text>
<text x="161.5" y="44.6">A11</text>
<text x="161.5" y="46.5">A12/BC_L</text>
<text x="187.1" y="46.5">DQ10</text>
<text x="188" y="42.8">DQ8</text>
<text x="188" y="44.6">DQ9</text>
<text x="42.8" y="51.9">IO_L6N_T0_VREF_34</text>
<text x="48.3" y="48.3">IO_L5N_T0_34</text>
<text x="48.5" y="50.1">IO_L6P_T0_34</text>
<text x="48.5" y="53.8">IO_L7P_T1_34</text>
<text x="161.5" y="48.3">A13</text>
<text x="161.5" y="50.1">A14/NC</text>
<text x="161.5" y="51.9">A15/NC</text>
<text x="187.1" y="48.3">DQ11</text>
<text x="187.1" y="50.1">DQ12</text>
<text x="187.1" y="51.9">DQ13</text>
<text x="187.1" y="53.8">DQ14</text>
<text x="48.3" y="55.6">IO_L7N_T1_34</text>
<text x="48.3" y="59.3">IO_L8N_T1_34</text>
<text x="48.5" y="57.4">IO_L8P_T1_34</text>
<text x="161.5" y="55.6">BA0</text>
<text x="161.5" y="57.4">BA1</text>
<text x="161.5" y="59.3">BA2</text>
<text x="187.1" y="55.6">DQ15</text>
<text x="43.7" y="62.9">IO_L9N_T1_DQS_34</text>
<text x="43.9" y="61.1">IO_L9P_T1_DQS_34</text>
<text x="47.5" y="64.7">IO_L10P_T1_34</text>
<text x="161.5" y="62.9">RAS_L</text>
<text x="161.5" y="64.7">CAS_L</text>
<text x="186.9" y="61.1">VDD0</text>
<text x="186.9" y="62.9">VDD1</text>
<text x="186.9" y="64.7">VDD2</text>
<text x="41.5" y="70.2">IO_L11N_T1_SRCC_34</text>
<text x="41.7" y="68.4">IO_L11P_T1_SRCC_34</text>
<text x="47.3" y="66.6">IO_L10N_T1_34</text>
<text x="161.5" y="66.6">WE_L</text>
<text x="161.5" y="70.2">CK</text>
<text x="186.9" y="66.6">VDD3</text>
<text x="186.9" y="68.4">VDD4</text>
<text x="186.9" y="70.2">VDD5</text>
<text x="41.1" y="73.9">IO_L12N_T1_MRCC_34</text>
<text x="41.1" y="77.6">IO_L13N_T2_MRCC_34</text>
<text x="41.3" y="72.1">IO_L12P_T1_MRCC_34</text>
<text x="41.3" y="75.7">IO_L13P_T2_MRCC_34</text>
<text x="161.5" y="72.1">CK_L</text>
<text x="161.5" y="75.7">LDQS</text>
<text x="161.5" y="77.6">LDQS_L</text>
<text x="186.9" y="72.1">VDD6</text>
<text x="186.9" y="73.9">VDD7</text>
<text x="186.9" y="75.7">VDD8</text>
<text x="41.5" y="81.2">IO_L14N_T2_SRCC_34</text>
<text x="41.7" y="79.4">IO_L14P_T2_SRCC_34</text>
<text x="43" y="83">IO_L15P_T2_DQS_34</text>
<text x="161.5" y="79.4">UDQS</text>
<text x="161.5" y="81.2">UDQS_L</text>
<text x="185.6" y="81.2">VDDQ0</text>
<text x="185.6" y="83">VDDQ1</text>
<text x="42.8" y="84.9">IO_L15N_T2_DQS_34</text>
<text x="47.3" y="88.5">IO_L16N_T2_34</text>
<text x="47.5" y="86.7">IO_L16P_T2_34</text>
<text x="161.5" y="84.9">LDM</text>
<text x="161.5" y="86.7">UDM</text>
<text x="185.6" y="84.9">VDDQ2</text>
<text x="185.6" y="86.7">VDDQ3</text>
<text x="185.6" y="88.5">VDDQ4</text>
<text x="47.3" y="92.2">IO_L17N_T2_34</text>
<text x="47.3" y="95.8">IO_L18N_T2_34</text>
<text x="47.5" y="90.4">IO_L17P_T2_34</text>
<text x="47.5" y="94">IO_L18P_T2_34</text>
<text x="161.5" y="90.4">CKE0</text>
<text x="161.5" y="92.2">CKE1/NC</text>
<text x="161.5" y="95.8">CS0_L</text>
<text x="185.6" y="90.4">VDDQ5</text>
<text x="185.6" y="92.2">VDDQ6</text>
<text x="185.6" y="94">VDDQ7</text>
<text x="185.6" y="95.8">VDDQ8</text>
<text x="41.9" y="99.5">IO_L19N_T3_VREF_34</text>
<text x="47.5" y="97.7">IO_L19P_T3_34</text>
<text x="47.5" y="101.3">IO_L20P_T3_34</text>
<text x="161.5" y="97.7">CS1_L/NC</text>
<text x="161.5" y="101.3">ODT0</text>
<text x="186" y="101.3">VSSQ0</text>
<text x="42.8" y="106.8">IO_L21N_T3_DQS_34</text>
<text x="43" y="105">IO_L21P_T3_DQS_34</text>
<text x="47.3" y="103.1">IO_L20N_T3_34</text>
<text x="161.5" y="103.1">ODT1/NC</text>
<text x="161.5" y="105">RESET_L</text>
<text x="186" y="103.1">VSSQ1</text>
<text x="186" y="105">VSSQ2</text>
<text x="186" y="106.8">VSSQ3</text>
<text x="47.3" y="110.5">IO_L22N_T3_34</text>
<text x="47.5" y="108.6">IO_L22P_T3_34</text>
<text x="47.5" y="112.3">IO_L23P_T3_34</text>
<text x="161.5" y="108.6">VREFCA</text>
<text x="161.5" y="110.5">VREFDQ</text>
<text x="186" y="108.6">VSSQ4</text>
<text x="186" y="110.5">VSSQ5</text>
<text x="186" y="112.3">VSSQ6</text>
<text x="47.3" y="114.1">IO_L23N_T3_34</text>
<text x="47.3" y="117.8">IO_L24N_T3_34</text>
<text x="47.5" y="116">IO_L24P_T3_34</text>
<text x="52.5" y="119.6">IO_25_34</text>
<text x="161.5" y="114.1">ZQ0</text>
<text x="161.5" y="116">ZQ1/NC</text>
<text x="161.5" y="119.6">VSS0</text>
<text x="186" y="114.1">VSSQ7</text>
<text x="186" y="116">VSSQ8</text>
<text x="187.3" y="119.6">VSS5</text>
<text x="161.5" y="121.4">VSS1</text>
<text x="161.5" y="123.3">VSS2</text>
<text x="161.5" y="125.1">VSS3</text>
<text x="187.3" y="121.4">VSS6</text>
<text x="187.3" y="123.3">VSS7</text>
<text x="187.3" y="125.1">VSS8</text>
<text x="161.5" y="126.9">VSS4</text>
<text x="186.4" y="128.8">VSS10</text>
<text x="186.4" y="130.6">VSS11</text>
<text x="187.3" y="126.9">VSS9</text>
</g>
<g font-size="1.6" fill="#f00">
<text x="78.6" y="29.6">MEM_RESET#</text>
<text x="131.7" y="24.2">MEM_ADD0</text>
<text x="131.7" y="26">MEM_ADD1</text>
<text x="131.7" y="27.8">MEM_ADD2</text>
<text x="131.7" y="29.6">MEM_ADD3</text>
<text x="219.5" y="24.2">DDR3_D0</text>
<text x="219.5" y="26">DDR3_D1</text>
<text x="219.5" y="27.8">DDR3_D2</text>
<text x="219.5" y="29.6">DDR3_D3</text>
<text x="78.6" y="31.5">DDR3_D12</text>
<text x="78.6" y="33.3">DDR3_D8</text>
<text x="78.6" y="35.1">DDR3_D10</text>
<text x="131.7" y="31.5">MEM_ADD4</text>
<text x="131.7" y="33.3">MEM_ADD5</text>
<text x="131.7" y="35.1">MEM_ADD6</text>
<text x="219.5" y="31.5">DDR3_D4</text>
<text x="219.5" y="33.3">DDR3_D5</text>
<text x="219.5" y="35.1">DDR3_D6</text>
<text x="78.6" y="37">DDR3_D13</text>
<text x="80.5" y="38.8">MEM_DQS1_P</text>
<text x="80.5" y="40.6">MEM_DQS1_N</text>
<text x="131.7" y="37">MEM_ADD7</text>
<text x="131.7" y="38.8">MEM_ADD8</text>
<text x="131.7" y="40.6">MEM_ADD9</text>
<text x="219.5" y="37">DDR3_D7</text>
<text x="78.6" y="42.4">DDR3_D15</text>
<text x="78.6" y="44.3">DDR3_D14</text>
<text x="78.6" y="46.1">DDR3_D9</text>
<text x="78.6" y="47.9">DDR3_D11</text>
<text x="131.7" y="42.4">MEM_ADD10</text>
<text x="131.7" y="44.3">MEM_ADD11</text>
<text x="131.7" y="46.1">MEM_ADD12</text>
<text x="131.7" y="47.9">MEM_ADD13</text>
<text x="219.5" y="42.4">DDR3_D8</text>
<text x="219.5" y="44.3">DDR3_D9</text>
<text x="219.5" y="46.1">DDR3_D10</text>
<text x="219.5" y="47.9">DDR3_D11</text>
<text x="78.6" y="49.8">MEM_DM1</text>
<text x="78.6" y="53.4">DDR3_D0</text>
<text x="131.7" y="49.8">MEM_ADD14</text>
<text x="219.5" y="49.8">DDR3_D12</text>
<text x="219.5" y="51.6">DDR3_D13</text>
<text x="219.5" y="53.4">DDR3_D14</text>
<text x="78.6" y="55.2">DDR3_D2</text>
<text x="78.6" y="57.1">DDR3_D1</text>
<text x="78.6" y="58.9">MEM_DM0</text>
<text x="130.7" y="55.2">MEM_BANK0</text>
<text x="130.7" y="57.1">MEM_BANK1</text>
<text x="130.7" y="58.9">MEM_BANK2</text>
<text x="219.5" y="55.2">DDR3_D15</text>
<text x="78.6" y="60.7">MEM_DQS0_P</text>
<text x="78.6" y="62.5">MEM_DQS0_N</text>
<text x="78.6" y="64.4">DDR3_D5</text>
<text x="130.9" y="62.5">MEM_RAS#</text>
<text x="130.9" y="64.4">MEM_CAS#</text>
<text x="78.6" y="66.2">DDR3_D7</text>
<text x="78.6" y="68.1">DDR3_D4</text>
<text x="78.6" y="69.9">DDR3_D6</text>
<text x="78.6" y="71.7">DDR3_D3</text>
<text x="129.1" y="69.9">MEM_CLK0_P</text>
<text x="129.1" y="71.7">MEM_CLK0_N</text>
<text x="130.9" y="66.2">MEM_WE#</text>
<text x="78.6" y="75.4">MEM_MA0_CKE0</text>
<text x="78.6" y="77.2">MEM_ADD10</text>
<text x="127.3" y="75.4">MEM_DQS0_P</text>
<text x="127.3" y="77.2">MEM_DQS0_N</text>
<text x="78.6" y="79">MEM_ADD12</text>
<text x="78.6" y="80.8">MEM_BANK1</text>
<text x="78.6" y="82.7">MEM_ADD0</text>
<text x="127.3" y="79">MEM_DQS1_P</text>
<text x="127.3" y="80.8">MEM_DQS1_N</text>
<text x="78.6" y="84.5">MEM_RAS#</text>
<text x="78.6" y="86.3">MEM_ADD11</text>
<text x="78.6" y="88.2">MEM_ADD1</text>
<text x="78.6" y="90">MEM_ADD4</text>
<text x="127.3" y="84.5">MEM_DM0</text>
<text x="127.3" y="86.3">MEM_DM1</text>
<text x="127.3" y="90">MEM_MA0_CKE0</text>
<text x="78.6" y="91.8">MEM_ADD8</text>
<text x="78.6" y="93.6">MEM_BANK0</text>
<text x="78.6" y="95.5">MEM_ADD3</text>
<text x="78.6" y="97.3">MEM_ADD6</text>
<text x="78.6" y="99.1">MEM_ADD5</text>
<text x="78.6" y="101">MEM_MA0_ODT0</text>
<text x="132.8" y="101">MEM_MA0_ODT0</text>
<text x="78.6" y="102.8">MEM_CAS#</text>
<text x="78.6" y="104.6">MEM_CLK0_P</text>
<text x="78.6" y="106.4">MEM_CLK0_N</text>
<text x="110.8" y="104.6">MEM_RESET#</text>
<text x="124.7" y="103.8">MEM_RESET#</text>
<text x="78.6" y="108.3">MEM_ADD2</text>
<text x="78.6" y="110.1">MEM_BANK2</text>
<text x="78.6" y="111.9">MEM_ADD9</text>
<text x="78.6" y="113.8">MEM_WE#</text>
<text x="78.6" y="115.6">MEM_ADD13</text>
<text x="78.6" y="117.4">MEM_ADD7</text>
<text x="78.6" y="119.3">MEM_ADD14</text>
</g>
<g font-size="1.3">
<text x="29.3" y="1.4">5</text>
<text x="84.1" y="1.4">4</text>
<text x="139" y="1.4">3</text>
<text x="193.8" y="1.4">2</text>
<text x="248.7" y="1.4">1</text>
<text x=".5" y="24.7">D</text>
<text x="276.6" y="24.7">D</text>
<text x=".5" y="68.2">C</text>
<text x="276.6" y="68.2">C</text>
<text x=".5" y="111.6">B</text>
<text x="276.6" y="111.6">B</text>
<text x=".5" y="155">A</text>
<text x="276.6" y="155">A</text>
<text x="29.3" y="176.9">5</text>
<text x="84.1" y="176.9">4</text>
<text x="139" y="176.9">3</text>
<text x="193.8" y="176.9">2</text>
<text x="248.7" y="176.9">1</text>
</g>
</svg>
